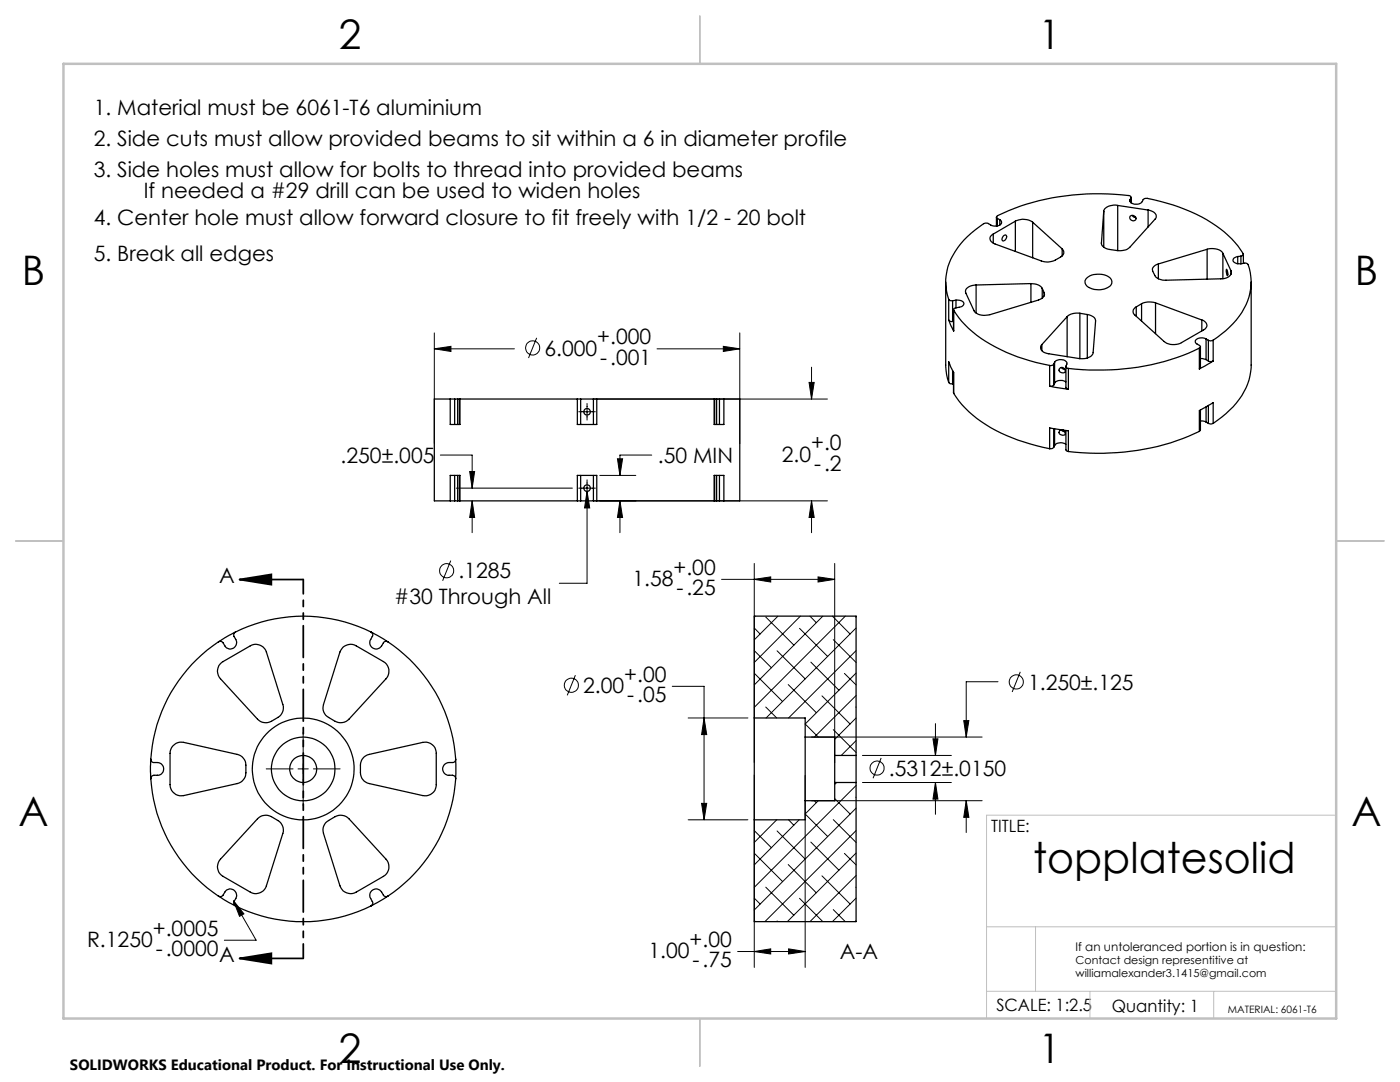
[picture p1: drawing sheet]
<svg xmlns="http://www.w3.org/2000/svg" width="279mm" height="216mm" viewBox="0 0 279 216" stroke-linecap="round" stroke-linejoin="round" font-family="sans-serif">
<g fill="none" stroke="#000" stroke-width=".25">
<path d="M225.5 39.8l.2-.3a.39 .39 0 0 0-.5-.5 46 46 0 0 0-26.3 4.2v.2l.1 .2M225.5 39.8a1 1 0 0 0 1.5 .9 1.54 1.54 0 0 0 1.3-1l.3-.1a33.6 33.6 0 0 1 16.5 7.4 10.5 10.5 0 0 1 3 3.8l-.5 .3M225.5 39.8v.4M225.7 39.4v1.1M188.7 56.3v16.8l.2 1.6 .4 1.6M189.3 59.7l.3 .3h.5M189.3 59.7v4.2M190.8 59.9a1.14 1.14 0 0 1 1.5 .8l-.4 .5-1.1 .2M190.8 59.9l-.7 .1M190.8 59.9v1.5M194.8 56.9a1.85 1.85 0 0 0-2.1 1.3l1.7 3.8a2.82 2.82 0 0 0 3.2 .8l9.7-2.9a1.26 1.26 0 0 0 1.1-1.5M194.8 56.9v5.5"/>
<path d="M198.2 46.7a1.03 1.03 0 0 0-.6 1.1 1.03 1.03 0 0 0 1 .9l9.2 3.4a3.4 3.4 0 0 0 2.8-.2 2.92 2.92 0 0 0 1.6-1.2l.1-.6-.3-.4M198.2 46.7v1.8M198.9 43.3v1.8M199 43.6l.5 .3M199 43.6v1.5M199.5 43.9a.61 .61 0 0 1 .4 .6 .61 .61 0 0 1-.6 .5 2.43 2.43 0 0 1-2.3-.5h-.3a15.6 15.6 0 0 0-7.7 9.6 10 10 0 0 0 .3 5.6M199.5 43.9v1M200.3 47.1a.38 .38 0 0 1 .6-.1 .38 .38 0 0 1-.1 .6l-.5 .5a.55 .55 0 0 1-.4-.5 .55 .55 0 0 1 .4-.5zM202.6 44.1a3.5 3.5 0 0 1 3.5 .2M202.6 44.1l-4.4 2.6M202.6 44.1v6.1M205.7 56.6a2.46 2.46 0 0 1 2.3 .9"/>
<path d="M205.7 56.6l-10.9 .3M205.7 56.6v3.7M206.1 44.3l5.9 5.4M206.1 44.3v7.1M208 57.5l.4 .9M208 57.5v2M208.4 58.4v.7M212 49.7v1.4M217 55.4a3.8 3.8 0 0 1 4.7 .2 1.14 1.14 0 0 1-.6 1.8 3.8 3.8 0 0 1-4.4-.6l-.2-.7zM219.8 48.5v.1M220.3 42.2l-.5 6.3M220.3 42.2v7.1"/>
<path d="M223.1 41a2.27 2.27 0 0 0-2.8 1.2M223.1 41l6 .9M223.1 41v9M225.6 43.1a.67 .67 0 0 1 .8 0 .67 .67 0 0 1 .2 .8 .67 .67 0 0 1-.8 0 .67 .67 0 0 1-.2-.8zM226 43l.2 .3h.4M226.3 43.3l.4 .1M229.1 41.9a1.51 1.51 0 0 1 1.7 1.4l-5.3 6.1a3.2 3.2 0 0 1-2.6 .6l-1.5-.2a1.62 1.62 0 0 1-1.6-1.3M229.1 41.9v3.4M231.2 52.7a1.21 1.21 0 0 0-1.2 1.4 2.34 2.34 0 0 0 2.7 1.8l10.9-.3a1.78 1.78 0 0 0 2.1-1.3v-.3M231.2 52.7v2.9M240.9 49.7a2.79 2.79 0 0 1 3.2 .9M240.9 49.7l-9.7 3"/>
<path d="M240.9 49.7v6M244.1 50.6l1.6 3.4M244.1 50.6v5M244.8 53.7l.2 .8v.5l-.3-.8zM245.7 54v.7M247 51.2l-.3 .1a.67 .67 0 0 0-.6 .7 .67 .67 0 0 0 .7 .6h.8M247 51.2v1.4M247.6 52.6l.8-.1 .5 .1a10.2 10.2 0 0 1-1.6 10.5l-1.2 1.5-1.4 1.4-2.6 1.9M247.6 51.1l-.6 .1M247.6 51.1v1.5M248.1 50.7v1.8M249.7 56.3v16.5a13.6 13.6 0 0 1-5.9 10.4l-1.7 1.3"/>
<path d="M89.9 79.6h-3.2v20.3h3.2M89.9 79.6v5.1h1.9v-5.1M89.9 79.6h.8M90.7 79.6v5.1M90.7 79.6h.6M91.3 79.6h.4M91.3 79.6v5.1M91.7 79.6h.1M91.7 79.6v5.1M91.8 79.6h23.4M115.2 79.6v5.1h3.9v-5.1M115.2 79.6h.7"/>
<path d="M115.9 79.6h2.5M115.9 79.6v5.1M118.4 79.6h.7M118.4 79.6v5.1M119.1 79.6h23.4M142.5 79.6v5.1h2v-5.1M142.5 79.6h.1M142.6 79.6h.4M142.6 79.6v5.1M143 79.6v5.1M143 79.6h.6M143.6 79.6h.9"/>
<path d="M143.6 79.6v5.1M144.5 79.6h3.1v20.3h-3.1M189.3 63.9l1 2.1M189.3 76.3v-4.1l1 2.1v4.2M189.3 63.9l.2 .2h.6M189.3 76.3l.2 .2 .6 .1M190.1 64.1h.2M190.1 60v4.1M190.1 73.9v2.7M190.3 61.8v4.2M190.3 74.3v4.2M190.3 76.6h-.2"/>
<path d="M190.3 61.9a22.2 22.2 0 0 0 10.5 8.4l4.8 1.7 3.9 .9M190.3 78.5a23 23 0 0 0 11.7 8.8l3.6 1.3 3.9 .9M190.3 61.9v4.1M190.8 61.4a.41 .41 0 0 0-.5 .5M207.9 68.8v1.2M209.5 77.1l3.7 .5M209.5 72.9v4.2M210.3 72.7l-.3 .2h-.5M210.3 76.8l-.3 .2-.5 .1M210.3 72.7v4.1M210.5 72.3a1.51 1.51 0 0 1 2.4 .2l-.2 .6a.42 .42 0 0 0 .5 .4M210.5 72.3l-.2 .4"/>
<path d="M210.5 72.3v4.1M210.5 76.4l-.2 .4M211.6 73.4a.61 .61 0 0 1 .9 .1 .61 .61 0 0 1-.2 .9 .61 .61 0 0 1-.8-.2l-.2-.4zM211.8 73.3l.7 .4M212.7 73.2v4.2l.5 .2M212.7 76.2a1.82 1.82 0 0 0-2.2 .2M213 63.2l-5.1 5.6M213 63.2v8M213.2 73.5v4.1M215.5 62.5a3 3 0 0 0-2.5 .7M215.5 62.5l1.5 .3M215.5 62.5v9.1"/>
<path d="M217 62.8a1.64 1.64 0 0 1 1.7 1.2l-.5 6.3a2.33 2.33 0 0 1-2.8 1.2l-6.1-.9a1.38 1.38 0 0 1-1.5-1.6l.1-.2M217 62.8v8.6M226.8 61.2a.93 .93 0 0 0-.4 1.6l5.9 5.4a3.2 3.2 0 0 0 3.5 .2l4.4-2.6a1.03 1.03 0 0 0 .6-1.1 1.03 1.03 0 0 0-.9-.8M226.8 61.2v1.9M227.8 60.6l-1 .6M227.8 60.6v3.5M230.6 60.4a3.8 3.8 0 0 0-2.8 .2M230.6 60.4l9.3 3.5M230.6 60.4v6.2M239.4 69.5a47.2 47.2 0 0 1-26.2 4M239.4 69.5v4.1M239.6 69.2v4.1l-.2 .3"/>
<path d="M239.6 71.6l1.1 .2M239.9 63.9v2.1M240.7 67.6a1.61 1.61 0 0 0-2.2 .5v.1a1.23 1.23 0 0 0 1 .8l.1 .2-.2 .3M240.7 67.6l.5 .3M240.7 67.6v4.2M240.7 71.8l.5 .2M241.2 72l.2 .1 .7-.1M241.2 67.9v4.1M242.1 72l-2.7 1.6M242.1 67.9l-.4 .1-.5-.1M242.1 67.9v4.1M89.9 99.9v-5h1.9v5"/>
<path d="M89.9 99.9h.8M90.7 94.9v5M90.7 99.9h.6M91.3 99.9h.4M91.3 94.9v5M91.7 99.9h.1M91.7 94.9v5M91.8 99.9h23.4M115.2 99.9v-5h3.9v5M115.2 99.9h.7M115.9 99.9h2.5M115.9 94.9v5"/>
<path d="M118.4 99.9h.7M118.4 94.9v5M119.1 99.9h23.4M142.5 99.9v-5h2v5M142.5 99.9h.1M142.6 99.9h.4M142.6 94.9v5M143 94.9v5M143 99.9h.6M143.6 99.9h.9M143.6 94.9v5M209.5 89.5v-4.1l3.7 .6v4.1"/>
<path d="M210.3 89.3l-.2 .2h-.6M210.3 85.5v3.8M210.5 85.5v3.4M210.5 88.9l-.2 .4M211.5 86a.61 .61 0 0 1 .8-.1 .61 .61 0 0 1 0 .9 .65 .65 0 0 1-.7-.1 .65 .65 0 0 1-.1-.7zM211.8 85.8l.7 .3M212.7 85.9v3.9l.5 .3M212.7 88.7a1.7 1.7 0 0 0-2.2 .2M239.4 86.1a47.6 47.6 0 0 1-26.2 4M239.6 81.8v4l-.2 .3M239.6 84l1.1 .2M240.7 81.2v3"/>
<path d="M240.7 84.2l.5 .3M241.2 84.5l.3 .1 .6-.1M241.2 80.9v3.6M242.1 84.5v-4.2l-2.7 1.6v4.2M43.6 128.1a30.5 30.5 0 0 0-13.5 23.4M44.2 132.2l5.8-3.3a2.22 2.22 0 0 1 3.2 1.2l3.2 10.5a2.2 2.2 0 0 1-.9 2.6 4.2 4.2 0 0 1-2.4 1l-.8-.1-.9-.6-7.4-8.1a2.19 2.19 0 0 1 .2-3.2zM47 126.1a.67 .67 0 0 0-.3 .9 1.4 1.4 0 0 1 .5 1.6 1.4 1.4 0 0 1-1.4 .9l-.3-.1a1.88 1.88 0 0 1-1.1-1.2l-.4-.2-.4 .1M47 126.1a30.4 30.4 0 0 1 27 0M47 126.1l-3.4 2M68.5 129.1l.7-.4a2 2 0 0 1 1.9 .2l5.4 3.1a2.21 2.21 0 0 1 .5 3.4l-7.4 8.1a2.32 2.32 0 0 1-2.7 .4 4.4 4.4 0 0 1-2.1-1.5l-.3-.7 .1-1.1 3.2-10.5zM74 126.1a.62 .62 0 0 1 .3 .9 1.54 1.54 0 0 0-.1 2.2 1.25 1.25 0 0 0 2-.3l.3-.6a.65 .65 0 0 1 .9-.2M74 126.1l3.4 2"/>
<path d="M77.4 128.1a30.4 30.4 0 0 1 13.5 23.4M30.1 151.5a.61 .61 0 0 0 .6 .7 1.39 1.39 0 0 1 1.6 .4 1.39 1.39 0 0 1 .1 1.6l-.2 .2a2.09 2.09 0 0 1-1.6 .3l-.3 .2-.2 .5M30.1 155.4a30.6 30.6 0 0 0 13.5 23.4M30.1 151.5v3.9M34.5 148.8l.3-.2a2.14 2.14 0 0 1 1.9-.5l10.6 2.4a2.24 2.24 0 0 1 1.8 2.2 4.2 4.2 0 0 1-.3 2.6l-.8 .8-.7 .3-10.6 2.4a2.27 2.27 0 0 1-2.8-2.2v-6.3l.2-.8zM72.7 151l1-.5 10.7-2.4a2.22 2.22 0 0 1 2.7 2.2v6.3a2.22 2.22 0 0 1-2.7 2.2l-10.7-2.4a2.22 2.22 0 0 1-1.8-2.2 4.2 4.2 0 0 1 .3-2.6zM90.9 151.5a.61 .61 0 0 1-.6 .7 1.4 1.4 0 0 0-1.6 .4 1.4 1.4 0 0 0-.1 1.6l.2 .2a1.93 1.93 0 0 0 1.6 .3l.4 .2 .1 .5M90.9 155.4a30.6 30.6 0 0 1-13.5 23.4M90.9 151.5v3.9M150.5 143.3v20.3M150.5 143.3h10.2v3.8M150.5 143.3v-20.4h20.4v27.8"/>
<path d="M160.7 147.1v12.7M160.7 147.1h5.9v3.6M160.7 159.8v3.8h-10.2M166.6 150.7v5.4M166.6 150.7h4.3M166.6 156.1v3.7h-5.9M166.6 156.1h4.3M170.9 150.7v5.4M170.9 156.1v27.8h-20.4v-20.3M43.6 178.8a.71 .71 0 0 0 .9-.2 1.43 1.43 0 0 1 2.3-.9 1.55 1.55 0 0 1-.1 2.3v.5l.3 .3M43.6 178.8l3.4 2M51.4 163.4a2.32 2.32 0 0 1 2.8-.5 3.9 3.9 0 0 1 2 1.6l.3 .7 .1 .7-3.4 10.8a2.21 2.21 0 0 1-3.2 1.3l-5.5-3.1a2.21 2.21 0 0 1-.5-3.5z"/>
<path d="M65 164.2l.6-.5a4.3 4.3 0 0 1 2.3-1l1.1 .2 .6 .5 7.4 8a2.21 2.21 0 0 1-.5 3.5l-5.4 3.1a2.25 2.25 0 0 1-3.3-1.3l-3.2-10.4-.1-1.1zM77.4 178.8a.65 .65 0 0 1-.9-.2 1.45 1.45 0 0 0-2.3-.9 1.59 1.59 0 0 0 .2 2.3v.4l-.4 .4M77.4 178.8l-3.4 2M47 180.8a30.7 30.7 0 0 0 27 0"/>
<circle cx="117.2" cy="97.4" r=".65"/>
<circle cx="117.2" cy="82.2" r=".65"/>
<circle cx="60.5" cy="153.4" r="2.7"/>
<circle cx="60.5" cy="153.4" r="10.2"/>
<circle cx="60.5" cy="153.4" r="6.3"/>
</g>
<g fill="none" stroke="#000" stroke-width=".2">
<path d="M86.7 69.6l3.3-.5v1zM86.7 66.4v22.1M86.7 69.6h16M107.1 67.4l-1.6 4M118.4 79.6h46.7M131.1 69.6h16.5M144.4 69.1l3.2 .5-3.2 .5zM147.6 66.4v22.1M161.5 76.3h1l-.5 3.3zM162 73.3v6.3M87.9 90.8h6.3v6.6M91.1 97.4h23.1"/>
<path d="M93.7 94.1h1l-.5 3.3zM94.2 99.9l.5 3.4h-1zM94.2 99.9v6.4M115.5 97.4h3.3M115.5 82.2h3.3M117.2 98l.5 3.4h-1zM117.2 80.5v3.3M117.2 95.7v20.7h-5.6M118.4 99.9h46.7M119.7 94.9h7.2M123.2 91.5h1l-.5 3.4zM123.7 99.9l.5 3.4h-1z"/>
<path d="M123.7 99.9v6.4M130.1 90.8h-6.4v4.1M162 99.9l.5 3.4h-1zM162 99.9v6.4M90 111.9l-1.7 4M144 115.6h22.6M150.5 115.6l3.3-.5v1zM150.5 112.4v39.8M163.3 115.1l3.3 .5-3.3 .5zM166.6 112.4v39.8M114.8 134.7l-1.6 4M134.2 136.9h6.3v26.7"/>
<path d="M150.5 129.8l3.5 3.4M150.5 125.3l1.2 1.2M150.6 134.4l5.6 5.6M150.7 122.9l-.2 .3M152.8 123.1l5.6 5.6M155.1 129.9l5.6 5.6M155.3 122.9l-4.8 4.8M157.3 136.6l5.6 5.6M159.6 125.4l5.6 5.6M159.7 122.9l-9.2 9.3M161.6 122.9l1.3 1.3M161.8 132.1l5.6 5.6"/>
<path d="M164 138.9l5.7 5.6M164.2 122.9l-13.7 13.8M166.1 122.9l3.6 3.6M166.3 127.6l4.6 4.6M168.5 134.4l2.4 2.3M168.7 122.9l-18.2 18.2M170.8 123.1l.1 .1M170.9 125.3l-18 18M170.9 129.8l-13.5 13.5M170.9 134.3l-10.2 10.2 2.6 2.6M170.9 138.8l-8.4 8.3M199.2 136h-6.4v11.1"/>
<path d="M203.6 134.1l-1.6 4M53.1 153.4h5.4M59.5 153.4h2M60.5 146.1v5.3M60.5 152.4v2M60.5 155.5v5.3M62.5 153.4h5.4M137.3 143.3h12M140.5 143.3l.5 3.3h-1zM150.5 154.7v38.3M152.8 141.1l2.2 2.2M160.7 154.7v38.3"/>
<path d="M162 159.8h34M162 147.1h34M162.5 159.8l.4 .4M163.3 159.8l-2.6 2.6 4.5 4.5M166.3 145.6l4.6 4.5M166.6 159.3l3.1 3.1M167 156.1l-.4 .4M170.8 159.1h.1M170.8 141.1h.1M170.9 156.7l-20.4 20.4M170.9 143.3l-4.3 4.2M170.9 147.8l-3 2.9"/>
<path d="M172.1 150.7h17.8M172.1 156.1h17.8M175.9 151.2l-1.7 4.1M186.2 147.4h1l-.5 3.3zM186.7 156.1l.5 3.4h-1zM186.7 144.4v6.3M186.7 156.1v6.4M192.3 143.8h1.1l-.6 3.3zM192.8 159.8l.6 3.3h-1.1zM192.8 159.8v6.3M46.6 179.7l2.1 2.7-.9 .4zM46.6 179.7l4.5 7.9h-6.3"/>
<path d="M137.3 163.6h12M140 160.3h1l-.5 3.3zM150.5 179.2l1.2 1.2M150.5 165.7l3.5 3.5M150.6 170.3l5.6 5.6M152.8 177l5.6 5.6M155 163.6l-4.5 4.5M155.1 165.8l5.6 5.6M157.3 172.5l5.6 5.7M157.4 163.6l1 1.1M159.5 163.6l-9 9M159.6 179.2l4.6 4.7"/>
<path d="M161.8 168l5.6 5.6M164 174.8l5.7 5.6M166.3 163.5l4.6 4.6M168.5 170.3l2.4 2.3M170.8 177l.1 .1M170.9 161.3l-20.4 20.3M170.9 165.7l-18.3 18.2M170.9 170.2l-13.8 13.7M170.9 174.7l-9.3 9.2M170.9 179.2l-4.8 4.7M147.2 189.9h13.5M150.5 183.7l.2 .2"/>
<path d="M150.5 189.9l3.3-.6v1.1zM155.1 183.8l.2 .1M157.4 189.3l3.3 .6-3.3 .5zM166.3 181.5l2.4 2.4M170.9 183.7l-.3 .2"/>
<circle cx="106.3" cy="69.4" r="1.41"/>
<circle cx="89.1" cy="113.9" r="1.41"/>
<circle cx="114" cy="136.7" r="1.4"/>
<circle cx="202.8" cy="136.1" r="1.4"/>
<circle cx="175" cy="153.3" r="1.41"/>
</g>
<path d="M47.8 115.6h12.7M47.8 115.6l6.4-1v2.1zM47.8 191.2h12.7M47.8 191.2l6.4-1v2.1z" fill="none" stroke="#000" stroke-width=".35"/>
<path d="M60.5 115.6v75.6" fill="none" stroke="#000" stroke-width=".35" stroke-dasharray="6.3 1.3 1.3 1.3 1.3 1.3" stroke-dashoffset="3.5"/>
<path d="M266.7 162.7h-69.8v40.5M196.9 197.8h69.8M196.9 184.9h69.8M206.7 184.9v12.9M217.5 197.8v5.4M242.2 197.8v5.4" fill="none" stroke="#c0c0c0" stroke-width=".2"/>
<path d="M139.7 3.2v9.5M3.1 107.9h9.6M266.7 107.9h9.5M139.7 203.2v9.6" fill="none" stroke="#c0c0c0" stroke-width=".25"/>
<path d="M12.7 12.7h254v190.5h-254z" fill="none" stroke="#c0c0c0" stroke-width=".5"/>
<g fill="#000">
<path d="M144.4 69.1l3.2 .5-3.2 .5zM86.7 69.6l3.3-.5v1zM161.5 76.3h1l-.5 3.3zM162 99.9l.5 3.4h-1zM123.7 99.9l.5 3.4h-1zM123.2 91.5h1l-.5 3.4zM117.2 98l-.5 3.4h1zM93.7 94.1h1l-.5 3.3zM94.2 99.9l.5 3.4h-1zM46.6 179.7l1.2 3.1 .9-.4zM192.8 159.8l.6 3.3h-1.1zM192.3 143.8h1.1l-.6 3.3zM186.2 147.4h1l-.5 3.3zM186.7 156.1l.5 3.4h-1zM150.5 115.6l3.3-.5v1zM163.3 115.1l3.3 .5-3.3 .5zM150.5 189.9l3.3-.6v1.1zM157.4 189.3l3.3 .6-3.3 .5zM140.5 143.3l.5 3.3h-1zM140 160.3h1l-.5 3.3z"/>
<path d="M47.8 115.6l6.4-1v2.1zM47.8 191.2l6.4-1v2.1z"/>
</g>
<text font-size="8.5" x="206.2" y="174.2">topplatesolid</text>
<g font-size="8.1">
<text x="67.6" y="9.7">2</text>
<text x="207.3" y="9.7">1</text>
<text x="4.4" y="57">B</text>
<text x="270.4" y="57">B</text>
<text x="3.7" y="164.9">A</text>
<text x="269.7" y="164.9">A</text>
<text x="67.6" y="212.2">2</text>
<text x="207.3" y="212.2">1</text>
</g>
<g font-size="4.2">
<text x="18.7" y="23">1. Material must be 6061-T6 aluminium</text>
<text x="18.7" y="29">2. Side cuts must allow provided beams to sit within a 6 in diameter profile</text>
<text x="18.7" y="35.3">3. Side holes must allow for bolts to thread into provided beams</text>
<text x="28.7" y="39.4">If needed a #29 drill can be used to widen holes</text>
<text x="18.7" y="45">4. Center hole must allow forward closure to fit freely with 1/2 - 20 bolt</text>
<text x="18.7" y="52.1">5. Break all edges</text>
<text x="108.7" y="71">6.000</text>
<text x="119.2" y="68.7">+.000</text>
<text x="119.8" y="72.8">-.001</text>
<text x="161.9" y="89.9">+.0</text>
<text x="68" y="92.4">.250±.005</text>
<text x="131.3" y="92.4">.50 MIN</text>
<text x="156" y="92.1">2.0</text>
<text x="162.5" y="94">-.2</text>
<text x="43.8" y="116.4">A</text>
<text x="91.5" y="115.4">.1285</text>
<text x="126.2" y="117">1.58</text>
<text x="134.4" y="114.7">+.00</text>
<text x="135" y="118.8">-.25</text>
<text x="78.7" y="120.5">#30 Through All</text>
<text x="124.6" y="136">+.00</text>
<text x="205.2" y="137.6">1.250±.125</text>
<text x="116.4" y="138.3">2.00</text>
<text x="125.2" y="140.1">-.05</text>
<text x="177.4" y="154.8">.5312±.0150</text>
<text x="17.4" y="189">R.1250</text>
<text x="30.5" y="186.7">+.0005</text>
<text x="31.1" y="190.8">-.0000</text>
<text x="43.8" y="192">A</text>
<text x="129.4" y="191.2">1.00</text>
<text x="137.6" y="188.9">+.00</text>
<text x="167.6" y="191.3">A-A</text>
<text x="138.2" y="193">-.75</text>
</g>
<g font-size="3.4">
<text x="197.8" y="166">TITLE:</text>
<text x="198.8" y="201.7">SCALE: 1:2.5</text>
<text x="221.9" y="201.9">Quantity: 1</text>
</g>
<text font-size="3" x="14" y="213.5">SOLIDWORKS Educational Product. For Instructional Use Only.</text>
<text font-size="2.4" x="214.7" y="189.7">If an untoleranced portion is in question:</text>
<g font-size="2.2">
<text x="214.7" y="192.4">Contact design representitive at</text>
<text x="214.7" y="195">williamalexander3.1415@gmail.com</text>
</g>
<text font-size="2" x="245.1" y="202.1">MATERIAL: 6061-T6</text>
</svg>
